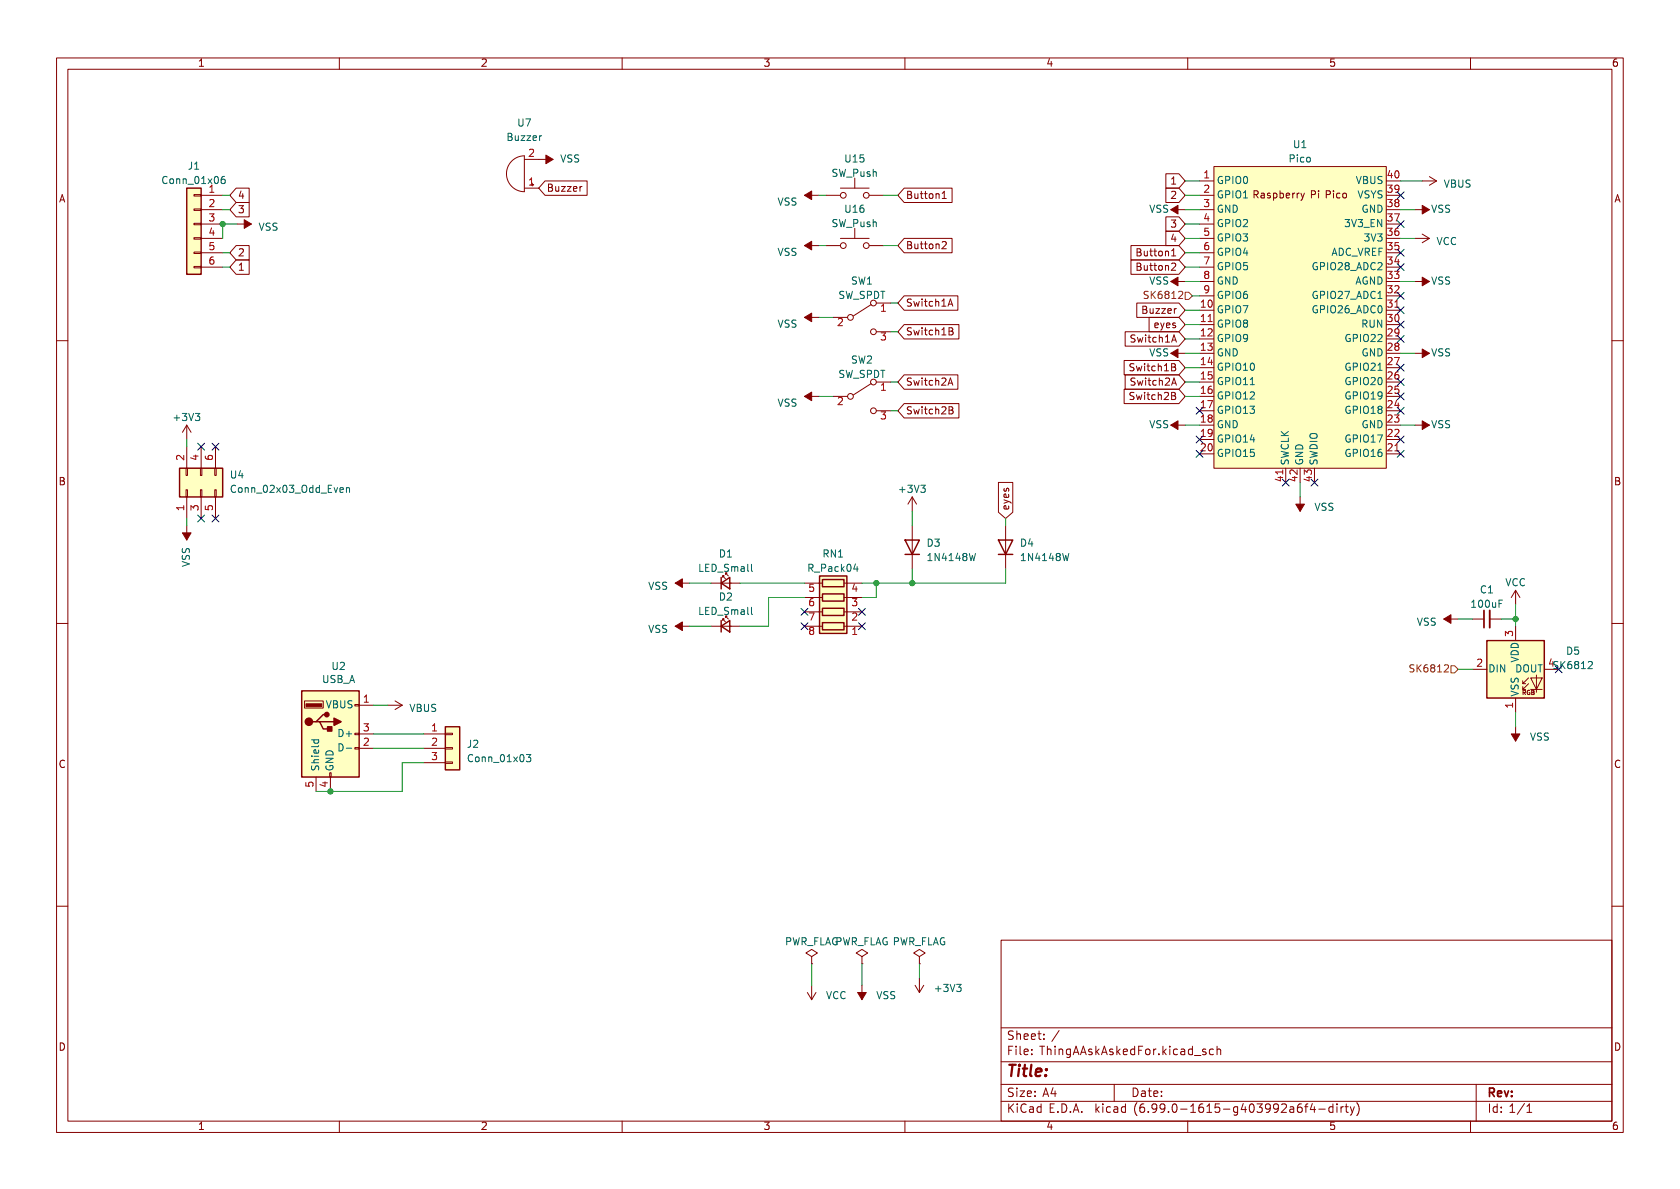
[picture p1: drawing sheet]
<svg xmlns="http://www.w3.org/2000/svg" width="297mm" height="210mm" viewBox="0 0 297 210" stroke-linecap="round" stroke-linejoin="round" font-family="sans-serif">
<g fill="none" stroke="#840000" stroke-width=".18">
<path d="M10 10.2h277v190.1h-277zM12 12.2h273v186.1h-273zM60 10.2v2M110 10.2v2M160 10.2v2M210 10.2v2M260 10.2v2M34.3 39.5h1.3v.2h-1.3zM34.3 37h1.3v.2h-1.3zM34.3 34.4h1.3v.3h-1.3zM35.6 34.5h3.8M35.6 37.1h3.8"/>
<path d="M35.6 39.6h3.8M41.8 35.8h2.3v2.5h-2.3l-1.2-1.2zM41.8 33.3h2.3v2.5h-2.3l-1.2-1.3zM41.9 39.6h2.5M90.5 28.5l.9-.6 1.3-.3v6.3a3.2 3.2 0 0 1-2.9-2 3.2 3.2 0 0 1 .7-3.4zM92.7 28.2h5.1M92.7 33.3h2.5M96.4 32h7.4v2.5h-7.4l-1.2-1.2zM102.8 33h.1M142.2 34.5h2.6M146 34.5h2.6M148.6 33.3h5.1"/>
<path d="M151.1 31.5v1.8M153.7 34.5h2.5M159.9 33.3h8.4v2.5h-8.4l-1.2-1.3zM166.6 35.1h.7M166.6 34.2l.4-.4v1.3M206.1 30.7h2.3l1.1 1.3-1.1 1.3h-2.3zM206.1 33.3h2.3l1.1 1.2-1.1 1.3h-2.3zM206.1 38.3h2.3l1.1 1.3-1.1 1.3h-2.3zM207 37.1h2.5M212.1 34.5h2.5M212.1 37.1h2.5M212.1 39.6h2.5"/>
<path d="M212.1 32h2.5M214.6 29.5h30.5v53.3h-30.5zM221.7 34.4h.5M222.2 33.7h-.5v1.3M237.5 34.3l.1-.1 .4 .1 .1 .5-.2 .1-.3 .1-.1-.1zM250.2 37.1h2.5M251.5 32h2.5M252.7 31.2l1.3 .8M254 32l-1.3 .8M34.3 47.1h1.3v.3h-1.3zM34.3 44.6h1.3v.2h-1.3zM34.3 42h1.3v.3h-1.3z"/>
<path d="M35.6 42.2h3.8M35.6 44.7h3.8M35.6 47.2h3.8M41.8 46h2.3v2.5h-2.3l-1.2-1.3zM41.8 43.4h2.3v2.6h-2.3l-1.2-1.3zM142.2 43.4h2.6M142.2 56.1h2.6M146 43.4h2.6M147.3 56.1h2.6M148.6 42.2h5.1M151.1 40.4v1.8M153.7 43.4h2.5"/>
<path d="M154.1 53.8l-3.2 2.1M154.9 53.6h2.6M154.9 58.7h2.6M159.9 42.2h8.4v2.5h-8.4l-1.2-1.3zM159.9 52.3h9.5v2.6h-9.5l-1.2-1.3zM159.9 57.4h9.6v2.5h-9.6l-1.2-1.2zM166.8 42.7l.4 .1 .1 .3-.8 .9h.8M167.7 53.8h.6M167.8 58l.6 .1 .1 .2-.3 .3M167.8 58.6h.4M168 52.9l.5 1.2M168.2 58.6l.3 .2v.3l-.7 .1"/>
<path d="M198.9 58.7h9.5l1.1 1.2-1.1 1.3h-9.5zM200 46h8.4l1.1 1.2-1.1 1.3h-8.4zM200 43.4h8.4l1.1 1.3-1.1 1.3h-8.4zM201 53.6h7.4l1.1 1.3-1.1 1.2h-7.4zM203.2 56.1h5.2l1.1 1.3-1.1 1.3h-5.2zM206.1 40.9h2.3l1.1 1.3-1.1 1.2h-2.3zM207 49.8h2.5M207.2 45.3h.7M212.1 42.2h2.5M212.1 44.7h2.5M212.1 47.2h2.5M212.1 49.8h2.5"/>
<path d="M212.1 57.4h2.5M212.1 52.3h2.5M245.1 54.9h2.5M250.2 42.2h2.5M250.2 49.8h2.5M251.5 41.4l1.2 .8M252.7 42.2l-1.2 .7M10 60.2h2M33 75.2v2.5M33 79v3.8M33 75.2l-.7 1.2M33 75.2l.8 1.2"/>
<path d="M35.6 79v3.8M38.1 79v3.8M142.2 70.1h2.6M147.3 70.1h2.6M154.1 67.8l-3.2 2M154.9 67.6h2.6M154.9 72.6h2.6M159.9 66.3h9.5v2.5h-9.5l-1.2-1.2zM159.9 71.4h9.6v2.5h-9.6l-1.2-1.3zM167.7 67.8h.6M167.8 71.9l.6 .1 .1 .3-.3 .2M167.8 72.5h.4"/>
<path d="M168 66.8l.5 1.3M168.2 72.5l.3 .3v.3l-.7 .1M198.8 63.7h9.6l1.1 1.3-1.1 1.3h-9.6zM198.8 68.8h9.6l1.1 1.3-1.1 1.3h-9.6zM198.9 66.3h9.5l1.1 1.3-1.1 1.2h-9.5zM207 75.2h2.5M207 62.5h2.5M250.2 75.2h2.5M250.2 62.5h2.5M285 60.2h2M32.9 86.6h.2v1.3h-.2zM32.9 82.8h.2v1.3h-.2z"/>
<path d="M33 87.9v3.8M33 93v2.5M35.4 86.6h.3v1.3h-.3zM35.4 82.8h.3v1.3h-.3zM35.6 87.9v3.8M38 86.6h.2v1.3h-.2zM38 82.8h.2v1.3h-.2zM38.1 87.9v3.8M161.3 87.9v2.5M161.3 93v7.6M161.3 87.9l-.8 1.2M161.3 87.9l.8 1.2"/>
<path d="M176.5 85.3h2.6v5.3l-1.3 1.1-1.3-1.1zM177.8 93v7.6M227.3 82.8v2.5M229.9 87.9v2.5M245.1 80.3h2.5M10 110.2h2M119.4 110.7h2.5M119.4 103.1h2.5M125.7 110.7h5.1M125.7 103.1h5.1M127.8 102.1v-.3h.2h-.2l.5 .6M127.8 109.7v-.2h.2h-.2l.5 .5"/>
<path d="M142.2 110.7h3.2M142.2 108.2h3.2M142.2 105.7h3.2M142.2 103.1h3.2M149.2 110.7h3.2M149.2 108.2h3.2M149.2 105.7h3.2M149.2 103.1h3.2M255.3 109.5h2.5M260.3 109.5h2.1M260.3 118.4h2.6M263.4 109.5h2"/>
<path d="M268 104.4l-.8 1.3M268 104.4v2.5M268 110.7v2.6M268 104.4l.7 1.3M270.3 119.9l-1.1 1v-.5M270.6 119.9h2.1l-1 2zM271.7 119.4v3M273 118.4h2.6M285 110.2h2M53.8 123.9h3.3v1.3h-3.3zM55.9 137.4v2.5M58.3 136.6h.2v.8h-.2z"/>
<path d="M58.4 137.4v2.5M62.7 132.2h.8v.3h-.8zM62.7 129.7h.8v.2h-.8zM62.7 124.6h.8v.2h-.8zM63.5 129.8h2.5M63.5 132.3h2.5M63.5 124.7h2.5M68.6 124.7h2.5M69.8 123.9l1.3 .8M71.1 124.7l-1.3 .8M74.9 129.8h3.8M74.9 132.3h3.8"/>
<path d="M74.9 134.9h3.8M78.7 134.7h1.3v.3h-1.3zM78.7 132.2h1.3v.3h-1.3zM78.7 129.7h1.3v.2h-1.3zM268 123.4v2.6M268 128.5v2.6M269.2 120.9h.5M270.3 120.9l-1.1 1v-.5M270.6 121.9h2.1M10 160.2h2M142.7 175.5l.8 1.3M143.5 169.2l1-.7-1-.6-1 .6 1 .7v1.2"/>
<path d="M143.5 170.4h.1M143.5 174.2v2.6M144.3 175.5l-.8 1.3M152.4 169.2l1-.7-1-.6-1 .6 1 .7v1.2M152.4 170.4h.1M152.4 174.2v2.6M161.8 174.2l.8 1.3M162.6 169.2l1-.7-1-.6-1.1 .6 1.1 .7v1.2M162.6 170.4h.1M162.6 173v2.5M163.3 174.2l-.7 1.3M177 166.3h108v32h-108z"/>
<path d="M285 160.2h2M60 198.3v2M110 198.3v2M160 198.3v2M177 194.8h108M177 191.8h108M177 187.8h108M177 181.8h108M185.8 193.4h1M186.5 192.9v1M187.3 182.2l-1.3 2M197 191.8v3"/>
<path d="M210 198.3v2M211.2 186.6h1.1M213.2 185.6l-.4-.1-.2 .2 .1 .2 .5 .2v.3h-.6M214.5 185.6l-.4-.1-.3 .3v.4l.2 .2h.5M215.2 185.6l.2-.1 .4 .1v.9M215.2 185v1.5M228.1 195.8h.6v.9M228.7 196.1h-.5a.29 .29 0 0 0-.2 .3 .29 .29 0 0 0 .2 .3l.5-.1M230.1 195.2a.59 .59 0 0 0-.7 .6v.6l.1 .2 .5 .1 .2-.1v-.5l-.1-.3h-.4l-.3 .3M230.7 195.7h.5M231.2 195.2l-.3 .2v1.3M232 195.1l-.3 1.1h.9"/>
<path d="M232.4 195.7v1M233.2 196.1h1.1M235.7 195.8l-.5-.1-.2 .3v.4l.1 .2h.6M235.7 195.2v1.5M236.4 195.2v.1M236.4 195.7v1M237.1 195.7v1M237.5 195.7l-.3 .1-.1 .2M237.8 195.7h.6M238 195.2v1.3l.4 .2M238.7 195.7l.4 1M239.1 196.7l-.1 .4-.3 .1"/>
<path d="M239.5 195.7l-.4 1M239.9 195a1.72 1.72 0 0 1 0 2.3M260 198.3v2M261 191.8v6.5M269.5 195.1l-1.2 2M270 196.7h.8M270 195.6l.4-.4v1.5"/>
<circle cx="149.1" cy="34.5" r=".51"/>
<circle cx="153.2" cy="34.5" r=".51"/>
<circle cx="149.1" cy="43.4" r=".51"/>
<circle cx="150.4" cy="56.1" r=".51"/>
<circle cx="153.2" cy="43.4" r=".51"/>
<circle cx="154.4" cy="53.6" r=".51"/>
<circle cx="154.4" cy="58.7" r=".51"/>
<circle cx="150.4" cy="70.1" r=".51"/>
<circle cx="154.4" cy="67.6" r=".51"/>
<circle cx="154.4" cy="72.6" r=".51"/>
</g>
<g fill="#ffffc2" stroke="#ffffc2" stroke-width=".18">
<path d="M144.9 101.8h4.8v10.2h-4.8z"/>
<path d="M33 33.3h2.6v15.2h-2.6z"/>
<path d="M214.6 29.5h30.5v53.3h-30.5z"/>
<path d="M78.7 128.5h2.6v7.6h-2.6z"/>
<path d="M31.7 82.8h7.7v5.1h-7.7z"/>
<path d="M262.9 113.3h10.1v10.1h-10.1z"/>
<path d="M53.3 122.2h10.2v15.2h-10.2z"/>
</g>
<g fill="none" stroke="#840000" stroke-width=".25">
<path d="M33 33.3h2.6v15.2h-2.6zM31.7 82.8h7.7v5.1h-7.7zM160 95.5h2.6l-1.3 2.5zM160 98h2.6M176.5 95.5h2.6l-1.3 2.5zM176.5 98h2.6M127.5 103.1l1.5-1v2zM127.5 110.7l1.5-1v2.1zM127.5 102.1v2M127.5 109.7v2.1M144.9 101.8h4.8v10.2h-4.8zM145.4 110.1h3.8v1.3h-3.8z"/>
<path d="M145.4 107.6h3.8v1.2h-3.8zM145.4 105h3.8v1.3h-3.8zM145.4 102.5h3.8v1.3h-3.8zM262.9 113.3h10.1v10.1h-10.1zM53.3 122.2h10.2v15.2h-10.2zM55.9 127.6h.6l.6 1.3h1.3M56.5 127.6h2.6M57.8 126.4h-.7l-1.2 1.2h-.7M78.7 128.5h2.6v7.6h-2.6z"/>
</g>
<path d="M39.5 31.2h.2M39.6 31.7l.2 .2v.3l-.2 .3M61.3 86.2v.9M61.3 86.3l.1-.1 .3 .1 .1 .8M55.1 130.8h1.2M55.6 130.8l-.1 .4M56.3 130.8v.4M60.2 131.5h-.3v1.3h.3M93.1 133.4h.8l-.5 .5M93.6 133.9l.3 .3v.3l-.3 .2" fill="none" stroke="#006464" stroke-width=".18"/>
<g fill="#840000" stroke="#840000" stroke-width=".18">
<path d="M207 49.8l1.3-.8v1.5z"/>
<path d="M207 37.1l1.3-.8v1.5z"/>
<path d="M151.6 175.5h1.6l-.8 1.3z"/>
<path d="M119.4 103.1l1.2-.7v1.5z"/>
<path d="M251.5 36.3l1.2 .8-1.2 .7z"/>
<path d="M251.5 74.4l1.2 .8-1.2 .7z"/>
<path d="M251.5 61.7l1.2 .8-1.2 .7z"/>
<path d="M251.5 49l1.2 .8-1.2 .7z"/>
<path d="M207 75.2l1.3-.8v1.5z"/>
<path d="M207 62.5l1.3-.8v1.5z"/>
<path d="M96.5 27.4l1.3 .8-1.3 .8z"/>
<path d="M255.3 109.5l1.2-.8v1.5z"/>
<path d="M142.2 70.1l1.3-.8v1.6z"/>
<path d="M142.2 56.1l1.3-.7v1.5z"/>
<path d="M142.2 34.5l1.3-.7v1.5z"/>
<path d="M229.1 89.1h1.5l-.7 1.3z"/>
<path d="M142.2 43.4l1.3-.7v1.5z"/>
<path d="M43.2 38.9l1.2 .7-1.2 .8z"/>
<path d="M267.2 129.8h1.5l-.7 1.3z"/>
<path d="M119.4 110.7l1.2-.7v1.5z"/>
<path d="M32.3 94.2h1.5l-.8 1.3z"/>
<path d="M54.1 124.5h2.8v.5h-2.8z"/>
</g>
<path d="M263.4 107.9v3.1" fill="none" stroke="#840000" stroke-width=".33"/>
<path d="M262.4 107.9v3.1" fill="none" stroke="#840000" stroke-width=".3"/>
<g fill="#840000" stroke="#840000" stroke-width=".25">
<path d="M59.1 127l1.2 .6-1.2 .7z"/>
<path d="M57.9 128.5h.8v.8h-.8z"/>
<circle cx="54.6" cy="127.6" r=".63"/>
<circle cx="57.8" cy="126.4" r=".38"/>
</g>
<path d="M202.3 52.7l.2 .1M202.5 51.5l-.2 .3 .2 .3M209.5 51.7h.7l.6 .6-.6 .7h-.7zM249.3 118.8h.2M249.5 117.6l-.2 .2 .2 .4M256.5 117.7h.7l.6 .7-.6 .6h-.7z" fill="none" stroke="#725600" stroke-width=".18"/>
<g fill="none" stroke="#009600" stroke-width=".18">
<path d="M39.4 34.5h1.2M39.4 37.1h1.2M41.9 39.6h-2.5v2.6M144.8 34.5h1.2M156.2 34.5h2.5M209.5 34.5h2.6M209.5 39.6h2.6M209.5 37.1h2.6M209.5 32h2.6M247.6 37.1h2.6M247.6 32h3.9M39.4 44.7h1.2"/>
<path d="M39.4 47.2h1.2M144.8 43.4h1.2M144.8 56.1h2.5M156.2 43.4h2.5M157.5 58.7h1.2M157.5 53.6h1.2M209.5 44.7h2.6M209.5 47.2h2.6M209.5 57.4h2.6M209.5 49.8h2.6M209.5 54.9h2.6M209.5 59.9h2.6"/>
<path d="M209.5 42.2h2.6M210.8 52.3h1.3M247.6 49.8h2.6M247.6 42.2h2.6M33 77.7v1.3M144.8 70.1h2.5M157.5 72.6h1.2M157.5 67.6h1.2M209.5 70.1h2.6M209.5 67.6h2.6M209.5 75.2h2.6M209.5 62.5h2.6"/>
<path d="M209.5 65h2.6M247.6 75.2h2.6M247.6 62.5h2.6M33 91.7v1.3M161.3 90.4v2.6M177.8 91.7v1.3M229.9 85.3v2.6M121.9 103.1h3.8M121.9 110.7h3.8M130.8 103.1h11.4M142.2 105.7h-6.3v5h-5.1M154.9 103.1v2.6h-2.5"/>
<path d="M161.3 100.6v2.5M177.8 100.6v2.5h-25.4M257.8 118.4h2.5M257.8 109.5h2.5M265.4 109.5h2.6M268 106.9v3.8M66 124.7h2.6M66 132.3h8.9M66 129.8h8.9M74.9 134.9h-3.8v5h-15.2M268 126v2.5M143.5 170.4v3.8"/>
<path d="M152.4 170.4v3.8M162.6 170.4v2.6"/>
</g>
<g fill="none" stroke="#000084" stroke-width=".18">
<path d="M247 33.9l1.3 1.2M247 39l1.3 1.2M248.3 33.9l-1.3 1.2M248.3 39l-1.3 1.2M247 59.3l1.3 1.2M247 56.8l1.3 1.2M247 51.7l1.3 1.2M247 46.6l1.3 1.2M247 44.1l1.3 1.2M247 54.2l1.3 1.3M248.3 44.1l-1.3 1.2M248.3 59.3l-1.3 1.2"/>
<path d="M248.3 56.8l-1.3 1.2M248.3 51.7l-1.3 1.2M248.3 46.6l-1.3 1.2M248.3 54.2l-1.3 1.3M35 78.4l1.2 1.2M36.2 78.4l-1.2 1.2M37.5 78.4l1.2 1.2M38.7 78.4l-1.2 1.2M211.5 79.6l1.2 1.3M211.5 72l1.2 1.2M211.5 77.1l1.2 1.2M212.7 79.6l-1.2 1.3"/>
<path d="M212.7 72l-1.2 1.2M212.7 77.1l-1.2 1.2M247 64.4l1.3 1.2M247 66.9l1.3 1.3M247 69.5l1.3 1.2M247 77.1l1.3 1.2M247 79.6l1.3 1.3M247 72l1.3 1.2M248.3 64.4l-1.3 1.2M248.3 66.9l-1.3 1.3M248.3 69.5l-1.3 1.2M248.3 77.1l-1.3 1.2"/>
<path d="M248.3 79.6l-1.3 1.3M248.3 72l-1.3 1.2M35 91.1l1.2 1.2M36.2 91.1l-1.2 1.2M37.5 91.1l1.2 1.2M38.7 91.1l-1.2 1.2M226.7 84.7l1.2 1.2M227.9 84.7l-1.2 1.2M231.8 84.7l1.2 1.2M233 84.7l-1.2 1.2M141.6 107.6l1.2 1.2M141.6 110.1l1.2 1.2"/>
<path d="M142.8 107.6l-1.2 1.2M142.8 110.1l-1.2 1.2M151.8 110.1l1.2 1.2M151.8 107.6l1.2 1.2M153 110.1l-1.2 1.2M153 107.6l-1.2 1.2"/>
</g>
<g fill="#009600" stroke="#009600" stroke-width=".18">
<circle cx="268" cy="109.5" r=".46"/>
<circle cx="154.9" cy="103.1" r=".46"/>
<circle cx="161.3" cy="103.1" r=".46"/>
<circle cx="39.4" cy="39.6" r=".46"/>
<circle cx="58.4" cy="139.9" r=".46"/>
</g>
<text font-size="2.8" fill="#840000" x="178" y="190.6">Title:</text>
<g font-size="2.1" fill="#840000">
<text x="178" y="184">Sheet: /</text>
<text x="178" y="186.7">File: ThingAAskAskedFor.kicad_sch</text>
<text x="178" y="196.9">KiCad E.D.A. kicad (6.99.0-1615-g403992a6f4-dirty)</text>
<text x="178" y="194.1">Size: A4</text>
<text x="200" y="194.1">Date:</text>
<text x="263" y="194.1">Rev:</text>
<text x="263" y="196.9">Id: 1/1</text>
</g>
<g font-size="1.8" fill="#840000">
<text x="35" y="11.9">1</text>
<text x="85" y="11.9">2</text>
<text x="135" y="11.9">3</text>
<text x="185" y="11.9">4</text>
<text x="235" y="11.9">5</text>
<text x="285" y="11.9">6</text>
<text x="10.3" y="35.9">A</text>
<text x="42.1" y="35.3">4</text>
<text x="96.7" y="34">Buzzer</text>
<text x="160.2" y="35.3">Button1</text>
<text x="207.1" y="32.7">1</text>
<text x="207.1" y="35.3">2</text>
<text x="222.3" y="35.2">Raspberry Pi Pico</text>
<text x="285.3" y="35.9">A</text>
<text x="42.1" y="37.8">3</text>
<text x="207.1" y="40.3">3</text>
<text x="42.1" y="48">1</text>
<text x="42.1" y="45.4">2</text>
<text x="160.2" y="44.2">Button2</text>
<text x="201.4" y="48">Button2</text>
<text x="201.4" y="45.4">Button1</text>
<text x="207.1" y="42.9">4</text>
<text x="160.2" y="54.3">Switch1A</text>
<text x="160.2" y="59.4">Switch1B</text>
<text x="202.3" y="55.6">Buzzer</text>
<text x="204.2" y="58.1">eyes</text>
<text x="200.2" y="65.7">Switch1B</text>
<text x="200.2" y="60.7">Switch1A</text>
<text x="160.2" y="68.3">Switch2A</text>
<text x="200.2" y="70.8">Switch2B</text>
<text x="200.2" y="68.3">Switch2A</text>
<text x="160.2" y="73.4">Switch2B</text>
<text x="10.3" y="85.9">B</text>
<text x="285.3" y="85.9">B</text>
<text x="178.5" y="90.3" transform="rotate(-90 178.5 90.3)">eyes</text>
<text x="10.3" y="135.9">C</text>
<text x="285.3" y="135.9">C</text>
<text x="10.3" y="185.9">D</text>
<text x="285.3" y="185.9">D</text>
<text x="35" y="199.9">1</text>
<text x="85" y="199.9">2</text>
<text x="135" y="199.9">3</text>
<text x="185" y="199.9">4</text>
<text x="235" y="199.9">5</text>
<text x="285" y="199.9">6</text>
</g>
<g font-size="1.8" fill="#006464">
<text x="91.6" y="22.5">U7</text>
<text x="89.8" y="25">Buzzer</text>
<text x="99" y="28.8">VSS</text>
<text x="149.5" y="28.8">U15</text>
<text x="228" y="28.8">Pico</text>
<text x="228.7" y="26.3">U1</text>
<text x="29.1" y="32.6">Conn_01x06</text>
<text x="33.3" y="30.1">J1</text>
<text x="147.1" y="31.4">SW_Push</text>
<text x="215.1" y="32.6">GPIO0</text>
<text x="215.1" y="35.2">GPIO1</text>
<text x="239.7" y="32.6">VBUS</text>
<text x="239.9" y="35.2">VSYS</text>
<text x="255.3" y="33.3">VBUS</text>
<text x="45.7" y="40.9">VSS</text>
<text x="137.5" y="36.4">VSS</text>
<text x="147.1" y="40.3">SW_Push</text>
<text x="149.5" y="37.7">U16</text>
<text x="203.2" y="37.7">VSS</text>
<text x="215.1" y="37.7">GND</text>
<text x="215.1" y="40.3">GPIO2</text>
<text x="238" y="40.3">3V3_EN</text>
<text x="240.7" y="37.7">GND</text>
<text x="253" y="37.7">VSS</text>
<text x="137.5" y="45.3">VSS</text>
<text x="215.1" y="42.8">GPIO3</text>
<text x="215.1" y="45.3">GPIO4</text>
<text x="215.1" y="47.9">GPIO5</text>
<text x="232.4" y="47.9">GPIO28_ADC2</text>
<text x="235.1" y="45.3">ADC_VREF</text>
<text x="241.5" y="42.8">3V3</text>
<text x="253.9" y="43.4">VCC</text>
<text x="148.1" y="53">SW_SPDT</text>
<text x="150.5" y="50.4">SW1</text>
<text x="203.2" y="50.4">VSS</text>
<text x="215.1" y="50.4">GND</text>
<text x="215.1" y="53">GPIO6</text>
<text x="232.4" y="53">GPIO27_ADC1</text>
<text x="239.4" y="50.4">AGND</text>
<text x="253" y="50.4">VSS</text>
<text x="137.5" y="58">VSS</text>
<text x="215.1" y="55.5">GPIO7</text>
<text x="215.1" y="58">GPIO8</text>
<text x="232.4" y="55.5">GPIO26_ADC0</text>
<text x="240.8" y="58">RUN</text>
<text x="150.5" y="64.4">SW2</text>
<text x="203.2" y="63.1">VSS</text>
<text x="215.1" y="60.6">GPIO9</text>
<text x="215.1" y="63.1">GND</text>
<text x="215.1" y="65.7">GPIO10</text>
<text x="238.2" y="65.7">GPIO21</text>
<text x="238.2" y="60.6">GPIO22</text>
<text x="240.7" y="63.1">GND</text>
<text x="253" y="63.1">VSS</text>
<text x="148.1" y="66.9">SW_SPDT</text>
<text x="215.1" y="68.2">GPIO11</text>
<text x="215.1" y="70.7">GPIO12</text>
<text x="238.2" y="70.7">GPIO19</text>
<text x="238.2" y="68.2">GPIO20</text>
<text x="30.9" y="74.5">+3V3</text>
<text x="137.5" y="72">VSS</text>
<text x="203.2" y="75.8">VSS</text>
<text x="215.1" y="73.3">GPIO13</text>
<text x="215.1" y="75.8">GND</text>
<text x="238.2" y="73.3">GPIO18</text>
<text x="240.7" y="75.8">GND</text>
<text x="253" y="75.8">VSS</text>
<text x="215.1" y="78.4">GPIO14</text>
<text x="215.1" y="80.9">GPIO15</text>
<text x="228" y="82.3" transform="rotate(-90 228 82.3)">SWCLK</text>
<text x="230.5" y="82.3" transform="rotate(-90 230.5 82.3)">GND</text>
<text x="233" y="82.3" transform="rotate(-90 233 82.3)">SWDIO</text>
<text x="238.2" y="80.9">GPIO16</text>
<text x="238.2" y="78.4">GPIO17</text>
<text x="40.8" y="84.7">U4</text>
<text x="41.3" y="87.2">Conn_02x03_Odd_Even</text>
<text x="159.2" y="87.2">+3V3</text>
<text x="232.4" y="90.4">VSS</text>
<text x="33.7" y="100.3" transform="rotate(-90 33.7 100.3)">VSS</text>
<text x="123.7" y="101.2">LED_Small</text>
<text x="127.2" y="98.7">D1</text>
<text x="143.1" y="101.2">R_Pack04</text>
<text x="145.6" y="98.7">RN1</text>
<text x="163.9" y="96.8">D3</text>
<text x="164.3" y="99.3">1N4148W</text>
<text x="180.4" y="96.8">D4</text>
<text x="180.8" y="99.3">1N4148W</text>
<text x="114.6" y="104.4">VSS</text>
<text x="127.2" y="106.3">D2</text>
<text x="260.3" y="107.6">100uF</text>
<text x="261.8" y="105">C1</text>
<text x="266.1" y="103.8">VCC</text>
<text x="114.6" y="112">VSS</text>
<text x="123.7" y="108.8">LED_Small</text>
<text x="250.5" y="110.7">VSS</text>
<text x="58.7" y="118.6">U2</text>
<text x="263.1" y="119">DIN</text>
<text x="267.8" y="119">DOUT</text>
<text x="268.6" y="117.3" transform="rotate(-90 268.6 117.3)">VDD</text>
<text x="277" y="115.9">D5</text>
<text x="56.9" y="120.9">USB_A</text>
<text x="57.6" y="125.3">VBUS</text>
<text x="72.4" y="126">VBUS</text>
<text x="268.6" y="123.2" transform="rotate(-90 268.6 123.2)">VSS</text>
<text x="60.2" y="130.4">D+</text>
<text x="270.5" y="131.1">VSS</text>
<text x="56.5" y="136.4" transform="rotate(-90 56.5 136.4)">Shield</text>
<text x="59.1" y="136.4" transform="rotate(-90 59.1 136.4)">GND</text>
<text x="60.6" y="133">D-</text>
<text x="82.6" y="132.3">J2</text>
<text x="83.1" y="134.9">Conn_01x03</text>
<text x="138.5" y="167.3">PWR_FLAG</text>
<text x="147.4" y="167.3">PWR_FLAG PWR_FLAG</text>
<text x="146" y="176.8">VCC</text>
<text x="154.9" y="176.8">VSS</text>
<text x="165.5" y="175.5">+3V3</text>
</g>
<g font-size="1.8" fill="#a90000">
<text x="93.5" y="27.9">2</text>
<text x="37" y="34.3">1</text>
<text x="93.5" y="33">1</text>
<text x="212.9" y="31.7">1</text>
<text x="212.9" y="34.3">2</text>
<text x="245.4" y="34.3">39</text>
<text x="245.4" y="31.7">40</text>
<text x="37" y="36.8">2</text>
<text x="37" y="39.4">3</text>
<text x="37" y="41.9">4</text>
<text x="212.9" y="36.8">3</text>
<text x="212.9" y="39.4">4</text>
<text x="212.9" y="41.9">5</text>
<text x="245.4" y="41.9">36</text>
<text x="245.4" y="39.4">37</text>
<text x="245.4" y="36.8">38</text>
<text x="37" y="44.4">5</text>
<text x="37" y="47">6</text>
<text x="212.9" y="44.4">6</text>
<text x="212.9" y="47">7</text>
<text x="245.4" y="47">34</text>
<text x="245.4" y="44.4">35</text>
<text x="212.9" y="49.5">8</text>
<text x="212.9" y="52.1">9</text>
<text x="245.4" y="52.1">32</text>
<text x="245.4" y="49.5">33</text>
<text x="148.1" y="57.7">2</text>
<text x="155.7" y="55.1">1</text>
<text x="212.4" y="54.6">10</text>
<text x="212.4" y="57.1">11</text>
<text x="212.4" y="59.7">12</text>
<text x="245.4" y="59.7">29</text>
<text x="245.4" y="57.1">30</text>
<text x="245.4" y="54.6">31</text>
<text x="155.7" y="60.2">3</text>
<text x="212.4" y="62.2">13</text>
<text x="212.4" y="64.8">14</text>
<text x="245.4" y="64.8">27</text>
<text x="245.4" y="62.2">28</text>
<text x="148.1" y="71.6">2</text>
<text x="155.7" y="69.1">1</text>
<text x="212.4" y="67.3">15</text>
<text x="212.4" y="69.8">16</text>
<text x="245.4" y="69.8">25</text>
<text x="245.4" y="67.3">26</text>
<text x="155.7" y="74.2">3</text>
<text x="212.4" y="72.4">17</text>
<text x="212.4" y="74.9">18</text>
<text x="212.4" y="77.5">19</text>
<text x="245.4" y="77.5">22</text>
<text x="245.4" y="74.9">23</text>
<text x="245.4" y="72.4">24</text>
<text x="32.8" y="81.4" transform="rotate(-90 32.8 81.4)">2</text>
<text x="35.3" y="81.4" transform="rotate(-90 35.3 81.4)">4</text>
<text x="37.8" y="81.4" transform="rotate(-90 37.8 81.4)">6</text>
<text x="212.4" y="80">20</text>
<text x="245.4" y="80">21</text>
<text x="227.1" y="85.1" transform="rotate(-90 227.1 85.1)">41</text>
<text x="229.6" y="85.1" transform="rotate(-90 229.6 85.1)">42</text>
<text x="232.2" y="85.1" transform="rotate(-90 232.2 85.1)">43</text>
<text x="32.8" y="90.3" transform="rotate(-90 32.8 90.3)">1</text>
<text x="35.3" y="90.3" transform="rotate(-90 35.3 90.3)">3</text>
<text x="37.8" y="90.3" transform="rotate(-90 37.8 90.3)">5</text>
<text x="143" y="104.6">5</text>
<text x="143" y="107.2">6</text>
<text x="150.6" y="107.2">3</text>
<text x="150.6" y="104.6">4</text>
<text x="143" y="109.7">7</text>
<text x="143" y="112.3">8</text>
<text x="150.6" y="112.3">1</text>
<text x="150.6" y="109.7">2</text>
<text x="267.7" y="112.5" transform="rotate(-90 267.7 112.5)">3</text>
<text x="261.1" y="118.1">2</text>
<text x="64.3" y="124.5">1</text>
<text x="267.7" y="125.2" transform="rotate(-90 267.7 125.2)">1</text>
<text x="64.3" y="129.5">3</text>
<text x="76.3" y="129.5">1</text>
<text x="64.3" y="132.1">2</text>
<text x="76.3" y="132.1">2</text>
<text x="76.3" y="134.6">3</text>
<text x="55.6" y="139.2" transform="rotate(-90 55.6 139.2)">5</text>
<text x="58.2" y="139.2" transform="rotate(-90 58.2 139.2)">4</text>
</g>
<g font-size="1.8" fill="#725600">
<text x="203" y="53">SK6812</text>
<text x="250" y="119">SK6812</text>
</g>
<text font-size="1.8" fill="#000084" x="273.8" y="118.1">4SK6812</text>
<text font-size="1.1" fill="#840000" x="269.1" y="122.9">RGB</text>
</svg>
